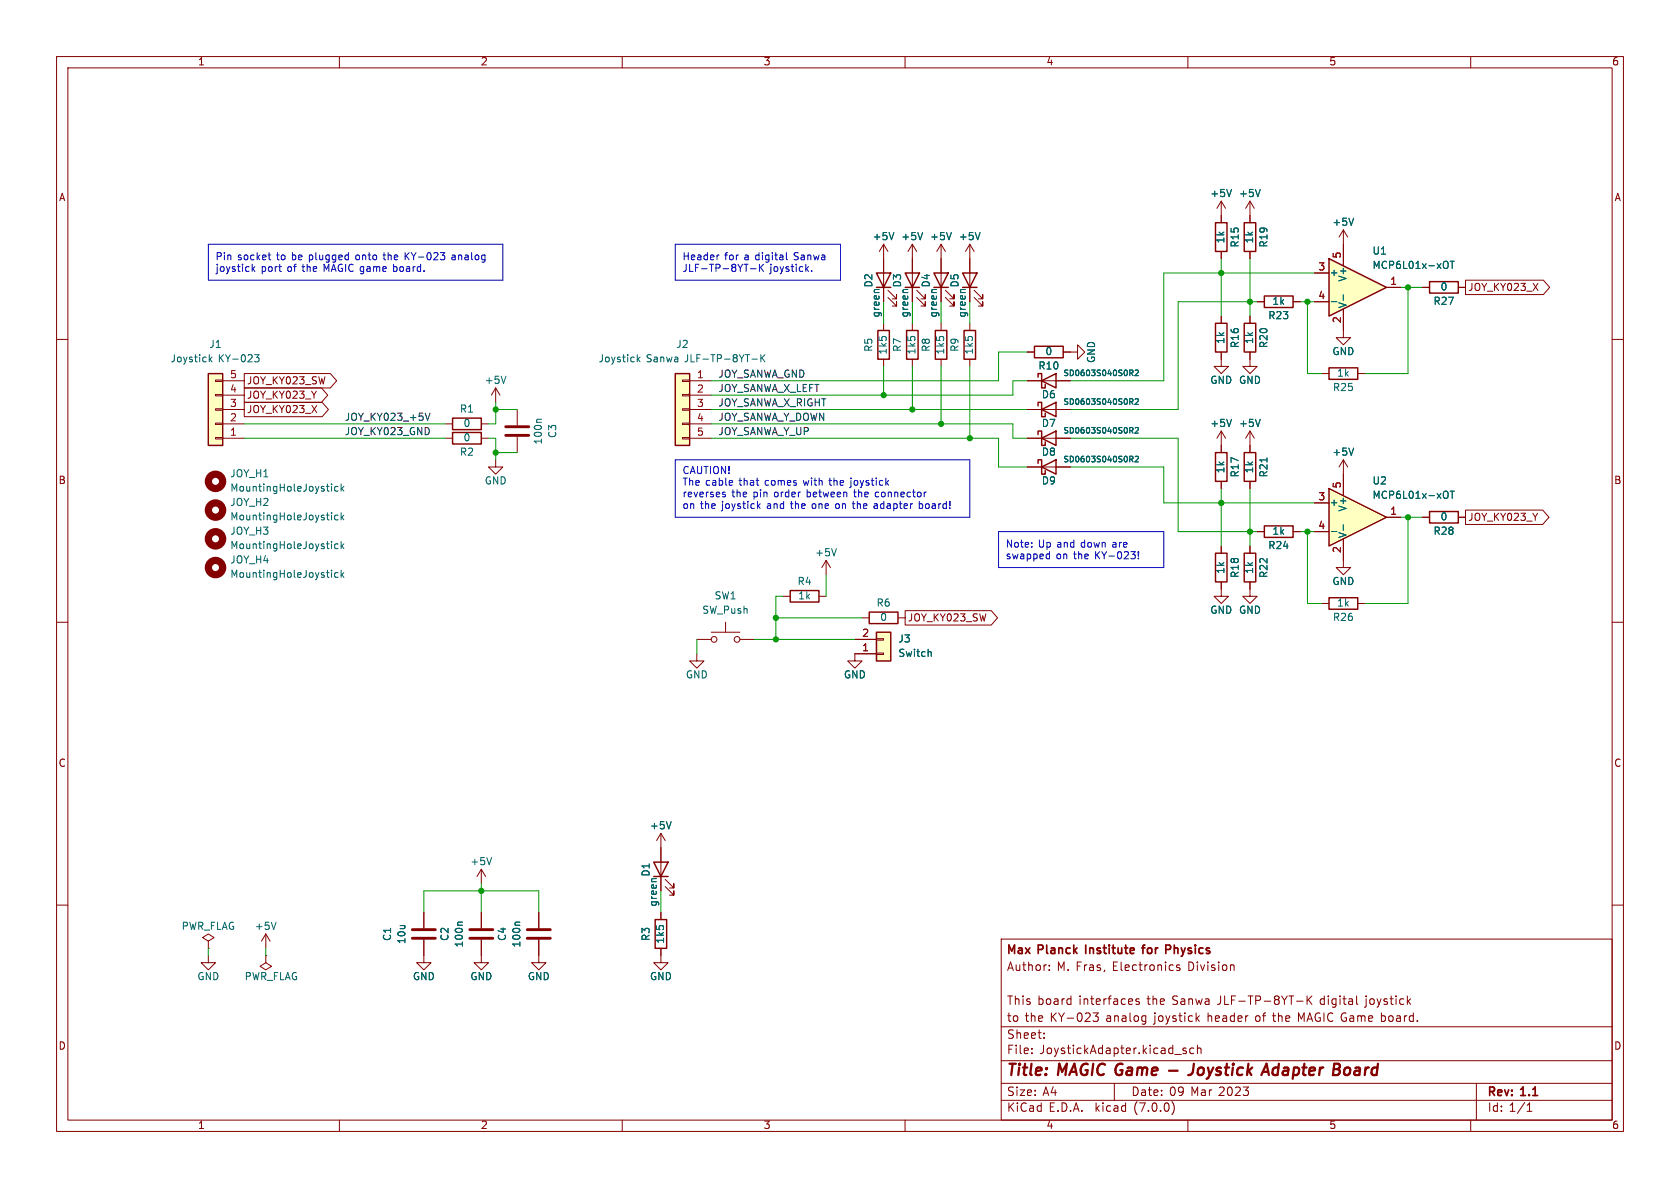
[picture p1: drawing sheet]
<svg xmlns="http://www.w3.org/2000/svg" width="297mm" height="210mm" viewBox="0 0 297 210" stroke-linecap="round" stroke-linejoin="round" font-family="sans-serif">
<g fill="none" stroke="#840000" stroke-width=".18">
<path d="M10 10h277v190h-277zM12 12h273v186h-273zM60 10v2M110 10v2M160 10v2M210 10v2M260 10v2M10 60h2M156.2 43.2v10.1M156.2 57.2v1.2M156.2 43.2l-.8 1.3M156.2 43.2l.8 1.3"/>
<path d="M157 52.6l1.5 1.5v-.8v.8h-.8M157 51.3l1.5 1.5v-.7v.7h-.8M161.3 43.2v10.1M161.3 57.2v1.2M161.3 43.2l-.8 1.3M161.3 43.2l.8 1.3M162.1 52.6l1.5 1.5v-.8v.8h-.8M162.1 51.3l1.5 1.5v-.7v.7h-.8M166.4 43.2v10.1M166.4 57.2v1.2M166.4 43.2l-.8 1.3M166.4 43.2l.7 1.3"/>
<path d="M167.1 52.6l1.6 1.5v-.8v.8h-.8M167.1 51.3l1.6 1.5v-.7v.7h-.8M171.4 43.2l-.7 1.3M171.4 43.2v10.1M171.4 57.2v1.2M171.4 43.2l.8 1.3M172.2 52.6l1.5 1.5v-.8v.8h-.7M172.2 51.3l1.5 1.5v-.7v.7h-.7M215.9 55.9v1.3M285 60h2M120.6 77.3h1.3v.3h-1.3zM120.6 74.8h1.3v.3h-1.3z"/>
<path d="M120.6 72.3h1.3v.2h-1.3zM120.6 69.7h1.3v.3h-1.3zM120.6 67.2h1.3v.2h-1.3zM121.9 67.3h3.8M121.9 69.9h3.8M121.9 72.4h3.8M121.9 74.9h3.8M121.9 77.5h3.8M156.2 63.5v1.3M161.3 63.5v1.3M166.4 63.5v1.3M171.4 63.5v1.3"/>
<path d="M181.6 62.2h1.3M188 62.2h1.2M215.9 62.2v2.6h1.3l-1.3 1.2-1.3-1.2h1.3M215.9 76.2v3.8M215.9 76.2l-.8 1.3M215.9 76.2l.8 1.3M221 63.5v1.3h1.2l-1.2 1.2-1.3-1.2h1.3M221 76.2l-.8 1.3M221 76.2v3.8M221 76.2l.7 1.3M87.6 81.3v1.3h1.3l-1.3 1.2-1.2-1.2h1.2M146 99.1l-.7 1.2"/>
<path d="M146 99.1v2.5M146 99.1l.8 1.2M181.6 82.6h7.6M215.9 85.1v1.3M215.9 96.5v1.3M221 85.1v1.3M221 96.5v1.3M222.2 94h1.3M228.6 94h1.3M251.5 91.4h1.2M257.8 91.4h1.3M10 110h2"/>
<path d="M123.2 115.6v1.2h1.3l-1.3 1.3-1.3-1.3h1.3M123.2 113h2.5M125.7 111.8h5.1M128.3 110v1.8M130.8 113h2.5M138.4 105.4h1.3M144.8 105.4h1.2M151.1 113h3.8M152.4 109.2h1.3M154.9 112.9h1.3v.3h-1.3zM154.9 115.4h1.3v.3h-1.3zM154.9 115.6h-3.8v1.2h1.3l-1.3 1.3-1.2-1.3h1.2"/>
<path d="M158.7 109.2h1.3M215.9 102.9v2.5h1.3l-1.3 1.3-1.3-1.3h1.3M221 102.9v2.5h1.2l-1.2 1.3-1.3-1.3h1.3M285 110h2M10 160h2M116.8 147.3v10.2M116.8 147.3l-.7 1.3M116.8 147.3l.8 1.3M117.6 156.7l1.5 1.5v-.7v.7h-.7M117.6 155.4l1.5 1.6v-.8v.8h-.7M285 160h2M36.8 168.9v1.3h1.3l-1.3 1.3-1.2-1.3h1.2"/>
<path d="M47 168.9v1.3l1 .6-1 .7-1-.7 1-.6M47 168.9h.1M47 165.1l-.8 1.3M47 165.1v2.5M47 165.1l.8 1.3M74.9 161.3v2.8M74.9 166.1v2.8M85.1 161.3v2.8M85.1 166.1v2.8M116.8 167.6v2.6h1.3l-1.3 1.3-1.2-1.3h1.2M116.8 161.3v1.3M177 166h108v32h-108z"/>
<path d="M185.5 171.4v.2M185.5 170.6v.2M193.2 179.1h1l-.5 .5 .4 .2v.6l-.2 .2-.6-.1M201.4 176.6h-.4l-.2 .2 .1 .2 .5 .1v.4h-.6M202.4 179.6h.2M202.6 179.6v1.2l-.2 .2M208.6 170.6h-.4l-.2 .2 .1 .2 .5 .1v.4h-.6M211.6 180l.4 .6M212 179.6l-.5 .5M218 170.6l.2 .2v.8M229.2 177h1.2M231.1 176.1v1.5"/>
<path d="M231.3 176.7l.6 .9M231.9 176.1l-.8 .8M239.8 176.1v1.2l.2 .3M248.9 177l.5 .6M249.4 176.6l-.6 .5M60 198v2M110 198v2M160 198v2M177 194.5h108M177 191.5h108M177 187.5h108M177 181.5h108"/>
<path d="M182.4 186.1v.2M182.4 185.3v.2M184.6 183.4v.2M184.6 182.6v.2M197 191.5v3M202.6 180.5l-.2 .1M207.2 194.8a1.74 1.74 0 0 1 0 2.2M209.7 185.3h-.4l-.2 .2 .1 .2 .5 .1v.4h-.6M210 198v2M211 185.3h-.4l-.3 .2v.5l.2 .2h.5M211.7 185.4l.2-.1h.4v1M211.7 184.8v1.5"/>
<path d="M260 198v2M261 191.5v6.5M270 196.5h.8M270 195.4l.4-.4v1.5"/>
<circle cx="126.2" cy="113" r=".51"/>
<circle cx="130.3" cy="113" r=".51"/>
</g>
<path d="M206.7 189.3h1.5M211.1 188l-.2 1.5a.74 .74 0 0 1-.8 .5M238.1 188.7l-.4 .4-.1 .6 .1 .2 .5 .1" fill="none" stroke="#840000" stroke-width=".4"/>
<path d="M201.8 167.6h.6M202.4 167.1l-.3 .2v1.3M206.1 167.1h.6l.3 .2-.2 .5h-.7" fill="none" stroke="#840000" stroke-width=".3"/>
<g fill="none" stroke="#840000" stroke-width=".25">
<path d="M154.9 48.3h2.6l-1.3 2.5zM154.9 50.8h2.6M155.2 58.4h2v5.1h-2zM160 48.3h2.6l-1.3 2.5zM160 50.8h2.6M160.3 58.4h2v5.1h-2zM165.1 48.3h2.5l-1.2 2.5zM165.1 50.8h2.5M165.4 58.4h2v5.1h-2zM170.2 48.3h2.5l-1.3 2.5zM170.2 50.8h2.5M170.4 58.4h2.1v5.1h-2.1z"/>
<path d="M214.9 57.2h2v5h-2zM119.4 66h2.5v12.7h-2.5zM182.9 61.2h5.1v2h-5.1zM183.5 81.9v-.6h.6v2.5h.7v-.6M184.1 82.6l2.6-1.3v2.5zM214.9 80h2v5.1h-2zM214.9 97.8h2v5.1h-2zM220 80h2v5.1h-2zM220 97.8h2v5.1h-2zM223.5 93h5.1v2h-5.1zM252.7 90.4h5.1v2.1h-5.1zM139.7 104.4h5.1v2h-5.1z"/>
<path d="M153.7 108.2h5v2h-5zM154.9 111.8h2.6v5h-2.6zM115.6 152.4h2.5l-1.3 2.5zM115.6 154.9h2.5M115.8 162.6h2.1v5h-2.1z"/>
</g>
<g fill="none" stroke="#840000" stroke-width="1.3">
<circle cx="38.1" cy="85.1" r="1.27"/>
<circle cx="38.1" cy="90.2" r="1.27"/>
<circle cx="38.1" cy="95.2" r="1.27"/>
<circle cx="38.1" cy="100.3" r="1.27"/>
</g>
<g fill="none" stroke="#006464" stroke-width=".18">
<path d="M158 41.1l-.4 1.3M163.1 41.1l-.4 1.3M168.2 41.1l-.4 1.3M173.3 41.1l-.5 1.3M112.8 63.5l.3 .5M113.1 63.1l-.4 .5M132.9 63.5h1M134.5 62.7v1.3M134.7 63.2l.5 .8M135.2 62.7l-.7 .7M217.7 74.1l-.4 1.3M222.8 74.1l-.4 1.3"/>
<path d="M58.6 85.6v.1M58.6 86v.8M58.6 90.6v.2M58.6 91.1v.8M58.6 95.7v.1M58.6 96.1v.9M59.8 96.2l-.4-.1-.2 .3 .1 .5h.5M59.8 86h-.4l-.2 .2 .1 .6h.5M59.8 91.1h-.4l-.2 .2 .1 .5h.5M60.3 85.6v1.2M60.3 90.6v1.3M60.3 95.7v1.3"/>
<path d="M60.4 96.5l.4 .5M60.4 86.3l.4 .5M60.4 91.4l.4 .5M60.8 96.1l-.5 .5M60.8 86l-.5 .5M60.8 91.1l-.5 .4M147.9 97l-.5 1.3M200 81.2l.3 .4M200.1 80.6l.2 .2-.2 .4M200.7 80.7l.4-.1 .2 .3-.7 .7h.7M58.6 100.8v.1M58.6 101.2v.9"/>
<path d="M59.8 101.3l-.4-.1-.2 .3 .1 .5h.5M60.3 100.8v1.3M60.4 101.6l.4 .5M60.8 101.2l-.5 .5M164.4 115.2l.2 .2v.6M118.7 145.2l-.5 1.3M48.8 163l-.4 1.3M81.7 163h-.6l-.2 .2"/>
</g>
<path d="M72.9 164.3h4.1M72.9 165.9h4.1M83.1 164.3h4M83.1 165.9h4" fill="none" stroke="#840000" stroke-width=".51"/>
<g fill="#ffffc2" stroke="#ffffc2" stroke-width=".18">
<path d="M119.4 66h2.5v12.7h-2.5z"/>
<path d="M154.9 111.8h2.6v5h-2.6z"/>
</g>
<path d="M234.9 86.4l10.2 5-10.2 5.1z" fill="#ffffc2"/>
<g fill="none" stroke="#840000" stroke-width=".25">
<path d="M223.5 52.3h5.1v2.1h-5.1zM252.7 49.8h5.1v2h-5.1zM36.8 66h2.6v12.7h-2.6zM80 76.5h5.1v2h-5.1zM80 73.9h5.1v2h-5.1zM183.5 76.8v-.6h.6v2.5h.7v-.6M183.5 71.8v-.7h.6v2.6h.7v-.7M183.5 66.7v-.7h.6v2.6h.7v-.7M184.1 77.5l2.6-1.3v2.5zM184.1 72.4l2.6-1.3v2.6zM184.1 67.3l2.6-1.3v2.6zM234.9 86.4l10.2 5-10.2 5.1z"/>
<path d="M234.9 105.7h5.1v2h-5.1z"/>
</g>
<g fill="none" stroke="#840000" stroke-width=".18">
<path d="M222.2 53.3h1.3M228.6 53.3h1.3M237.5 58.4v1.3h1.3l-1.3 1.3-1.3-1.3h1.3M251.5 50.8h1.2M257.8 50.8h1.3M38.1 67.2h1.3v.2h-1.3zM38.1 69.7h1.3v.3h-1.3zM38.1 72.3h1.3v.2h-1.3zM38.1 74.8h1.3v.3h-1.3zM38.1 77.3h1.3v.3h-1.3zM39.4 77.5h3.8M39.4 72.4h3.8"/>
<path d="M39.4 67.3h3.8M39.4 74.9h3.8M39.4 69.9h3.8M78.7 77.5h1.3M78.7 74.9h1.3M85.1 77.5h1.3M85.1 74.9h1.3M87.6 68.6l-.7 1.3M87.6 68.6v2.5M87.6 68.6l.8 1.3M91.4 72.4v2.8M91.4 77.2v2.8"/>
<path d="M181.6 77.5h7.6M181.6 72.4h7.6M181.6 67.3h7.6M189.2 62.2h1.3v-1.2l1.3 1.2-1.3 1.3v-1.3M232.4 88.9h2.5M232.4 94h2.5M237.5 95.3v5h1.3l-1.3 1.3-1.3-1.3h1.3M237.5 81.3v6.3M237.5 81.3l-.8 1.3M237.5 81.3l.8 1.3M245.1 91.4h2.5M233.7 106.7h1.2"/>
<path d="M240 106.7h1.3"/>
</g>
<g fill="none" stroke="#006464" stroke-width=".18">
<path d="M37.1 63.5l.4 .5M37.5 63.1l-.5 .5M45 62.7h.8l-.4 .5 .3 .1v.5l-.1 .2-.6-.2M89.4 66.5l-.4 1.3M95.7 74.1h-.6l-.2 .2M200 76.1l.3 .5M200 71l.3 .5M200 65.9l.3 .5M200.1 75.6l.2 .2-.2 .3M200.1 65.4l.2 .2-.2 .3M200.1 70.5l.2 .2-.2 .3M200.7 75.7l.4-.1 .2 .3-.7 .7h.7"/>
<path d="M200.7 65.5l.4-.1 .2 .3-.7 .7h.7M200.7 70.6l.4-.1 .2 .3-.7 .7h.7M239.3 79.2l-.4 1.3M235.4 94h.9M237.5 92.8v.9M255.8 86.9a.91 .91 0 0 1 0 1.1M256.4 86.8h.7M256.7 86.8v1.3"/>
</g>
<path d="M89.4 75.4h4.1M89.4 77h4.1" fill="none" stroke="#840000" stroke-width=".51"/>
<path d="M36.8 66h2.6v12.7h-2.6z" fill="#ffffc2" stroke="#ffffc2" stroke-width=".18"/>
<path d="M234.9 45.7l10.2 5.1-10.2 5.1z" fill="#ffffc2"/>
<path d="M214.9 39.4h2v5.1h-2zM220 39.4h2v5.1h-2zM220 57.2h2v5h-2zM234.9 45.7l10.2 5.1-10.2 5.1zM234.9 65h5.1v2.1h-5.1z" fill="none" stroke="#840000" stroke-width=".25"/>
<g fill="none" stroke="#840000" stroke-width=".18">
<path d="M215.9 35.6v3.8M215.9 35.6l-.8 1.2M215.9 35.6l.8 1.2M221 35.6v3.8M221 35.6l-.8 1.2M221 35.6l.7 1.2M156.2 45.7v2.6M156.2 50.8v2.5M161.3 45.7v2.6M161.3 50.8v2.5M166.4 45.7v2.6M166.4 50.8v2.5"/>
<path d="M171.4 45.7v2.6M171.4 50.8v2.5M215.9 44.5v1.2M215.9 55.9v1.3M221 44.5v1.2M221 55.9v1.3M222.2 53.3h1.3M228.6 53.3h1.3M232.4 48.3h2.5M232.4 53.3h2.5M237.5 40.6v6.4M237.5 54.6v3.8"/>
<path d="M237.5 40.6l-.8 1.3M237.5 40.6l.8 1.3M245.1 50.8h2.5M251.5 50.8h1.2M257.8 50.8h1.3M259.1 49.5h13.8l1.1 1.3-1.1 1.3h-13.8zM43.2 68.6h13.6l1.1 1.3-1.1 1.2h-13.6zM43.2 66h15.2l1.1 1.3-1.1 1.3h-15.2zM43.2 71.1h13.8l1.1 1.3-1.1 1.3h-13.8zM181.6 62.2h1.3M181.6 77.5h2.5M181.6 72.4h2.5"/>
<path d="M181.6 67.3h2.5M186.7 77.5h2.5M186.7 72.4h2.5M186.7 67.3h2.5M188 62.2h1.2M215.9 62.2v1.3M215.9 78.7v1.3M221 62.2v1.3M221 78.7v1.3M233.7 66h1.2M240 66h1.3M181.6 82.6h2.5"/>
<path d="M186.7 82.6h2.5M215.9 85.1v1.3M215.9 96.5v1.3M221 85.1v1.3M221 96.5v1.3M222.2 94h1.3M228.6 94h1.3M232.4 88.9h2.5M232.4 94h2.5M237.5 83.8v3.8M237.5 95.3v3.8M245.1 91.4h2.5"/>
<path d="M251.5 91.4h1.2M257.8 91.4h1.3M259.1 90.2h13.6l1.1 1.2-1.1 1.3h-13.6zM151.1 115.6h3.8M151.1 113h3.8M160 107.9h15.2l1.2 1.3-1.2 1.3h-15.2zM215.9 102.9v1.2M221 102.9v1.2M85.1 153.7l-.8 1.2M85.1 153.7v2.5M85.1 153.7l.8 1.2M116.8 149.9v2.5"/>
<path d="M116.8 154.9v2.6M36.8 166.4l1-.7-1-.6-1 .6 1 .7v1.2M36.8 167.6h.1M74.9 166.1v4.1h1.3l-1.3 1.3-1.2-1.3h1.2M74.9 161.3v2.8M85.1 166.1v4.1h1.3l-1.3 1.3-1.3-1.3h1.3M85.1 161.3v2.8M95.2 166.1v4.1h1.3l-1.3 1.3-1.2-1.3h1.2M95.2 161.3v2.8M116.8 161.3v1.3M116.8 167.6v1.3"/>
</g>
<g fill="none" stroke="#006464" stroke-width=".18">
<path d="M217.7 33.5l-.4 1.3M222.8 33.5l-.4 1.3M239.3 38.6l-.4 1.2M158 41.1l-.4 1.3M163.1 41.1l-.4 1.3M168.2 41.1l-.4 1.3M173.3 41.1l-.5 1.3M235.4 53.3h.9M237.5 52.1v1M255.8 46.2a.91 .91 0 0 1 0 1.2M256.4 46.2h.7M256.7 46.2v1.3"/>
<path d="M200 76.1l.3 .5M200 71l.3 .5M200 65.9l.3 .5M200.1 65.4l.2 .2-.2 .3M200.1 70.5l.2 .2-.2 .3M200.1 75.6l.2 .2-.2 .3M200.7 65.5l.4-.1 .2 .3-.7 .7h.7M200.7 70.6l.4-.1 .2 .3-.7 .7h.7M200.7 75.7l.4-.1 .2 .3-.7 .7h.7M217.7 74.1l-.4 1.3M222.8 74.1l-.4 1.3M239.3 79.2l-.4 1.3"/>
<path d="M200 81.2l.3 .4M200.1 80.6l.2 .2-.2 .4M200.7 80.7l.4-.1 .2 .3-.7 .7h.7M235.4 94h.9M237.5 92.8v.9M255.8 86.9a.91 .91 0 0 1 0 1.1M256.4 86.8h.7M256.7 86.8v1.3M164.4 115.2l.2 .2v.6M86.9 151.6l-.4 1.3M118.7 145.2l-.5 1.3M81.7 163h-.6l-.2 .2"/>
<path d="M91.9 163h-.7l-.1 .2"/>
</g>
<path d="M93.2 164.3h4.1M93.2 165.9h4.1" fill="none" stroke="#840000" stroke-width=".51"/>
<path d="M75.2 73l.4 1.3 .4-1.3" fill="none" stroke="#0f0f0f" stroke-width=".18"/>
<g fill="none" stroke="#0000c2" stroke-width=".18">
<path d="M36.8 43.2h52.1v6.3h-52.1zM44.6 46.7v1.3M44.7 47.5l.4 .5M45.1 47.1l-.5 .5M47.4 45.1h.5M47.6 45.9h.3M67.7 45.1h.5M71.6 44.7v1.2M72.3 44.7l-.7 .7M80.3 45.1h-.4M80.4 45.4h-.3l-.2 .2v.3h.5M119.4 43.2h29.2v6.3h-29.2z"/>
<path d="M127 45.1h.1M132.7 47.5h1M134.3 46.7v1.3M134.4 47.3l.6 .7M135 46.7l-.7 .7M139 44.7v1l.2 .2M142.6 47.5l.3 .5M142.9 47.1l-.4 .5M143.5 47.9v.1M119.4 81.3h52v10.1h-52zM127.9 87.4l.3 .1 .1 .2-.2 .1h-.3M127.9 87l.3 .1"/>
<path d="M134 89.4l.4 .5M134.4 89l-.5 .5M150.2 86.2h.1M154.9 89l-.3 .1M155 89.4h-.3l-.2 .2 .1 .2 .4 .1M162.5 89.8l.4 .1M162.5 88.6v1.3M162.9 89l-.4 .1M163.6 87h.1M176.5 94h29.2v6.3h-29.2zM185.4 97.9l.1 .1M185.5 97.5v1.3"/>
<path d="M185.5 98.7l-.3 .1M199.9 97.5h.8l-.4 .5M200.6 98.1l.1 .1-.1 .5M201.3 98.7v.1M201.3 97.5v.8"/>
</g>
<g fill="none" stroke="#009600" stroke-width=".18">
<path d="M156.2 53.3v3.9M161.3 53.3v3.9M166.4 53.3v3.9M171.4 53.3v3.9M215.9 45.7v10.2M221 45.7v10.2M222.2 53.3h-13.9v19.1h-19.1M229.9 53.3h2.5M231.1 53.3v12.7h2.6M232.4 48.3h-26.7v19h-16.5M247.6 50.8h3.9M248.9 50.8v15.2h-7.6"/>
<path d="M43.2 77.5h35.5M43.2 74.9h35.5M86.4 77.5h1.2v3.8M87.6 71.1v3.8h-1.2M87.6 72.4h3.8M125.7 77.5h50.8v5.1h5.1M125.7 74.9h53.4v2.6h2.5M125.7 72.4h55.9M156.2 64.8v5.1M161.3 64.8v7.6M166.4 64.8v10.1M171.4 64.8v12.7"/>
<path d="M181.6 62.2h-5.1v5.1h-50.8M181.6 67.3h-2.5v2.6h-53.4M189.2 77.5h19.1v16.5h13.9M87.6 80h3.8M189.2 82.6h16.5v6.3h26.7M215.9 86.4v10.1M221 86.4v10.1M229.9 94h2.5M231.1 94v12.7h2.6M247.6 91.4h3.9M248.9 91.4v15.3h-7.6M123.2 113v2.6"/>
<path d="M133.3 113h17.8M137.2 109.2h15.2M138.4 105.4h-1.2v7.6M146 101.6v3.8M85.1 156.2v5.1M116.8 157.5v3.8M36.8 167.6v1.3M47 167.6v1.3M74.9 161.3v-3.8h20.3v3.8"/>
</g>
<g fill="#009600" stroke="#009600" stroke-width=".18">
<circle cx="161.3" cy="72.4" r=".46"/>
<circle cx="171.4" cy="77.5" r=".46"/>
<circle cx="166.4" cy="74.9" r=".46"/>
<circle cx="248.9" cy="50.8" r=".46"/>
<circle cx="231.1" cy="53.3" r=".46"/>
<circle cx="221" cy="53.3" r=".46"/>
<circle cx="215.9" cy="48.3" r=".46"/>
<circle cx="137.2" cy="113" r=".46"/>
<circle cx="85.1" cy="157.5" r=".46"/>
<circle cx="87.6" cy="72.4" r=".46"/>
<circle cx="87.6" cy="80" r=".46"/>
<circle cx="231.1" cy="94" r=".46"/>
<circle cx="215.9" cy="88.9" r=".46"/>
<circle cx="248.9" cy="91.4" r=".46"/>
<circle cx="221" cy="94" r=".46"/>
<circle cx="156.2" cy="69.9" r=".46"/>
<circle cx="137.2" cy="109.2" r=".46"/>
</g>
<g font-size="2.8" fill="#840000">
<text x="178" y="190.8">Title:</text>
<text x="187.1" y="190.8">MAGIC Game</text>
<text x="212.2" y="190.8">Joystick</text>
<text x="225.8" y="190.8">Adapter</text>
<text x="238.8" y="190.8">Board</text>
</g>
<g font-size="2.1" fill="#840000">
<text x="178" y="169.1">Max</text>
<text x="178" y="171.9">Author:</text>
<text x="183.6" y="169.1">Planck</text>
<text x="186.8" y="171.9">M. Fras,</text>
<text x="192.5" y="169.1">Institute</text>
<text x="196.7" y="171.9">Electronics</text>
<text x="203.1" y="169.1">for</text>
<text x="207.5" y="169.1">Physics</text>
<text x="210.1" y="171.9">Division</text>
<text x="178" y="177.9">This</text>
<text x="183.4" y="177.9">board</text>
<text x="190.7" y="177.9">interfaces</text>
<text x="202.9" y="177.9">the</text>
<text x="207.4" y="177.9">Sanwa</text>
<text x="215.4" y="177.9">JLF-TP-8YT-K</text>
<text x="233.6" y="177.9">digital</text>
<text x="241.7" y="177.9">joystick</text>
<text x="178" y="183.9">Sheet:</text>
<text x="178" y="180.9">to the</text>
<text x="185.7" y="180.9">KY-023</text>
<text x="195.6" y="180.9">analog</text>
<text x="204.1" y="180.9">joystick</text>
<text x="213.6" y="180.9">header</text>
<text x="222.2" y="180.9">of the</text>
<text x="229.8" y="180.9">MAGIC Game board.</text>
<text x="178" y="186.6">File:</text>
<text x="183.8" y="186.6">JoystickAdapter.kicad_sch</text>
<text x="178" y="196.8">KiCad</text>
<text x="178" y="194">Size:</text>
<text x="184.3" y="194">A4</text>
<text x="185.4" y="196.8">E.D.A.</text>
<text x="193.7" y="196.8">kicad</text>
<text x="200" y="194">Date:</text>
<text x="200.6" y="196.8">(7.0.0)</text>
<text x="206.7" y="194">09</text>
<text x="210.5" y="194">Mar 2023</text>
<text x="263" y="194.2">Rev:</text>
<text x="263" y="196.8">Id: 1/1</text>
<text x="269" y="194.2">1.1</text>
</g>
<g font-size="1.8" fill="#840000">
<text x="35" y="11.8">1</text>
<text x="85" y="11.8">2</text>
<text x="135" y="11.8">3</text>
<text x="185" y="11.8">4</text>
<text x="235" y="11.8">5</text>
<text x="285" y="11.8">6</text>
<text x="10.4" y="35.8">A</text>
<text x="285.4" y="35.8">A</text>
<text x="259.6" y="51.7">JOY_KY023_X</text>
<text x="43.7" y="70.8">JOY_KY023_Y</text>
<text x="43.7" y="68.2">JOY_KY023_SW</text>
<text x="43.7" y="73.3">JOY_KY023_X</text>
<text x="10.3" y="85.8">B</text>
<text x="285.3" y="85.8">B</text>
<text x="259.6" y="92.4">JOY_KY023_Y</text>
<text x="160.5" y="110.1">JOY_KY023_SW</text>
<text x="10.3" y="135.8">C</text>
<text x="285.3" y="135.8">C</text>
<text x="10.3" y="185.8">D</text>
<text x="285.3" y="185.8">D</text>
<text x="35" y="199.8">1</text>
<text x="85" y="199.8">2</text>
<text x="135" y="199.8">3</text>
<text x="185" y="199.8">4</text>
<text x="235" y="199.8">5</text>
<text x="285" y="199.8">6</text>
</g>
<g font-size="1.8" fill="#006464">
<text x="213.9" y="35.1">+5V</text>
<text x="219" y="35.1">+5V</text>
<text x="235.5" y="40.2">+5V</text>
<text x="154.2" y="42.7">+5V</text>
<text x="159.3" y="42.7">+5V</text>
<text x="164.4" y="42.7">+5V</text>
<text x="169.5" y="42.7">+5V</text>
<text x="216.7" y="43.1" transform="rotate(-90 216.7 43.1)">1k</text>
<text x="219.3" y="43.8" transform="rotate(-90 219.3 43.8)">R15</text>
<text x="221.8" y="43.1" transform="rotate(-90 221.8 43.1)">1k</text>
<text x="224.3" y="43.8" transform="rotate(-90 224.3 43.8)">R19</text>
<text x="242.6" y="45.3">U1</text>
<text x="242.6" y="47.8">MCP6L01x-xOT</text>
<text x="154.5" y="50.9" transform="rotate(-90 154.5 50.9)">D2</text>
<text x="159.6" y="50.9" transform="rotate(-90 159.6 50.9)">D3</text>
<text x="164.7" y="50.9" transform="rotate(-90 164.7 50.9)">D4</text>
<text x="169.7" y="50.9" transform="rotate(-90 169.7 50.9)">D5</text>
<text x="235.1" y="49.1">+</text>
<text x="238.3" y="49.9" transform="rotate(-90 238.3 49.9)">V+</text>
<text x="254.6" y="51.6">0</text>
<text x="155.8" y="56.2" transform="rotate(-90 155.8 56.2)">green</text>
<text x="160.8" y="56.2" transform="rotate(-90 160.8 56.2)">green</text>
<text x="165.9" y="56.2" transform="rotate(-90 165.9 56.2)">green</text>
<text x="171" y="56.2" transform="rotate(-90 171 56.2)">green</text>
<text x="224.2" y="56.7">R23</text>
<text x="224.9" y="54.2">1k</text>
<text x="238.3" y="54.5" transform="rotate(-90 238.3 54.5)">V-</text>
<text x="253.4" y="54.2">R27</text>
<text x="30.1" y="64.3">Joystick</text>
<text x="36.9" y="61.8">J1</text>
<text x="38.5" y="64.3">KY-023</text>
<text x="105.8" y="64.3">Joystick</text>
<text x="114.2" y="64.3">Sanwa</text>
<text x="119.5" y="61.8">J2</text>
<text x="121.1" y="64.3">JLF-TP-8YT-K</text>
<text x="154.5" y="62.3" transform="rotate(-90 154.5 62.3)">R5</text>
<text x="157" y="62.7" transform="rotate(-90 157 62.7)">1k5</text>
<text x="159.6" y="62.3" transform="rotate(-90 159.6 62.3)">R7</text>
<text x="162.1" y="62.7" transform="rotate(-90 162.1 62.7)">1k5</text>
<text x="164.7" y="62.3" transform="rotate(-90 164.7 62.3)">R8</text>
<text x="167.2" y="62.7" transform="rotate(-90 167.2 62.7)">1k5</text>
<text x="169.7" y="62.3" transform="rotate(-90 169.7 62.3)">R9</text>
<text x="172.3" y="62.7" transform="rotate(-90 172.3 62.7)">1k5</text>
<text x="183.5" y="65.6">R10</text>
<text x="184.8" y="63.1">0</text>
<text x="193.9" y="64.2" transform="rotate(-90 193.9 64.2)">GND</text>
<text x="216.7" y="60.9" transform="rotate(-90 216.7 60.9)">1k</text>
<text x="219.3" y="61.6" transform="rotate(-90 219.3 61.6)">R16</text>
<text x="221.8" y="60.9" transform="rotate(-90 221.8 60.9)">1k</text>
<text x="224.3" y="61.6" transform="rotate(-90 224.3 61.6)">R20</text>
<text x="235.5" y="63.1">GND</text>
<text x="85.6" y="68.1">+5V</text>
<text x="184.1" y="70.7">D6</text>
<text x="213.9" y="68.1">GND GND</text>
<text x="235.6" y="69.4">R25</text>
<text x="236.3" y="66.9">1k</text>
<text x="81.2" y="73.2">R1</text>
<text x="81.9" y="75.8">0</text>
<text x="98.6" y="77.5" transform="rotate(-90 98.6 77.5)">C3</text>
<text x="184.1" y="75.8">D7</text>
<text x="213.9" y="75.8">+5V</text>
<text x="219" y="75.8">+5V</text>
<text x="81.2" y="80.8">R2</text>
<text x="81.9" y="78.3">0</text>
<text x="96.1" y="78.7" transform="rotate(-90 96.1 78.7)">100n</text>
<text x="184.1" y="80.8">D8</text>
<text x="216.7" y="83.7" transform="rotate(-90 216.7 83.7)">1k</text>
<text x="221.8" y="83.7" transform="rotate(-90 221.8 83.7)">1k</text>
<text x="235.5" y="80.8">+5V</text>
<text x="40.6" y="84.6">JOY_H1</text>
<text x="40.6" y="87.2">MountingHoleJoystick</text>
<text x="40.6" y="89.7">JOY_H2</text>
<text x="85.6" y="85.9">GND</text>
<text x="184.1" y="85.9">D9</text>
<text x="219.3" y="84.5" transform="rotate(-90 219.3 84.5)">R17</text>
<text x="224.3" y="84.5" transform="rotate(-90 224.3 84.5)">R21</text>
<text x="235.1" y="89.7">+</text>
<text x="242.6" y="85.9">U2</text>
<text x="242.6" y="88.5">MCP6L01x-xOT</text>
<text x="40.6" y="94.8">JOY_H3</text>
<text x="40.6" y="92.3">MountingHoleJoystick</text>
<text x="224.9" y="94.8">1k</text>
<text x="238.3" y="95.1" transform="rotate(-90 238.3 95.1)">V-</text>
<text x="238.3" y="90.5" transform="rotate(-90 238.3 90.5)">V+</text>
<text x="253.4" y="94.8">R28</text>
<text x="254.6" y="92.3">0</text>
<text x="40.6" y="97.3">MountingHoleJoystick</text>
<text x="40.6" y="99.9">JOY_H4</text>
<text x="144.1" y="98.6">+5V</text>
<text x="216.7" y="101.5" transform="rotate(-90 216.7 101.5)">1k</text>
<text x="221.8" y="101.5" transform="rotate(-90 221.8 101.5)">1k</text>
<text x="224.2" y="97.3">R24</text>
<text x="40.6" y="102.4">MountingHoleJoystick</text>
<text x="126.3" y="106.2">SW1</text>
<text x="140.9" y="103.7">R4</text>
<text x="141.1" y="106.2">1k</text>
<text x="154.9" y="107.5">R6</text>
<text x="219.3" y="102.2" transform="rotate(-90 219.3 102.2)">R18</text>
<text x="224.3" y="102.2" transform="rotate(-90 224.3 102.2)">R22</text>
<text x="235.5" y="103.7">GND</text>
<text x="236.3" y="107.5">1k</text>
<text x="124.1" y="108.8">SW_Push</text>
<text x="155.5" y="110">0</text>
<text x="158.8" y="113.9">J3</text>
<text x="213.9" y="108.8">GND GND</text>
<text x="235.6" y="110">R26</text>
<text x="158.8" y="116.4">Switch</text>
<text x="121.2" y="120.2">GND</text>
<text x="149.1" y="120.2">GND</text>
<text x="114.8" y="146.9">+5V</text>
<text x="83.1" y="153.2">+5V</text>
<text x="115.1" y="155" transform="rotate(-90 115.1 155)">D1</text>
<text x="116.4" y="160.3" transform="rotate(-90 116.4 160.3)">green</text>
<text x="32" y="164.7">PWR_FLAG</text>
<text x="45" y="164.7">+5V</text>
<text x="69.4" y="166.4" transform="rotate(-90 69.4 166.4)">C1</text>
<text x="71.9" y="166.9" transform="rotate(-90 71.9 166.9)">10u</text>
<text x="79.6" y="166.4" transform="rotate(-90 79.6 166.4)">C2</text>
<text x="82.1" y="167.6" transform="rotate(-90 82.1 167.6)">100n</text>
<text x="89.7" y="166.4" transform="rotate(-90 89.7 166.4)">C4</text>
<text x="92.3" y="167.6" transform="rotate(-90 92.3 167.6)">100n</text>
<text x="115.1" y="166.4" transform="rotate(-90 115.1 166.4)">R3</text>
<text x="117.7" y="166.9" transform="rotate(-90 117.7 166.9)">1k5</text>
<text x="34.8" y="173.5">GND</text>
<text x="43.2" y="173.5">PWR_FLAG</text>
<text x="72.9" y="173.5">GND</text>
<text x="83.1" y="173.5">GND</text>
<text x="93.3" y="173.5">GND</text>
<text x="114.8" y="173.5">GND</text>
</g>
<g font-size="1.8" fill="#0000c2">
<text x="38.1" y="46.2">Pin</text>
<text x="42" y="46.2">socket</text>
<text x="49" y="46.2">to</text>
<text x="51.8" y="46.2">be plugged</text>
<text x="63.3" y="46.2">onto</text>
<text x="68.3" y="46.2">the</text>
<text x="72.2" y="46.2">KY-023</text>
<text x="80.7" y="46.2">analog</text>
<text x="120.6" y="46.2">Header</text>
<text x="128.1" y="46.2">for</text>
<text x="131.7" y="46.2">a digital</text>
<text x="140.7" y="46.2">Sanwa</text>
<text x="38.1" y="48.3">joystick</text>
<text x="46.2" y="48.3">port</text>
<text x="50.9" y="48.3">of</text>
<text x="53.6" y="48.3">the</text>
<text x="57.5" y="48.3">MAGIC game</text>
<text x="70" y="48.3">board.</text>
<text x="120.6" y="48.3">JLF-TP-8YT-K</text>
<text x="136.1" y="48.3">joystick.</text>
<text x="120.6" y="84">CAUTION!</text>
<text x="120.6" y="86.1">The cable</text>
<text x="120.6" y="88.1">reverses</text>
<text x="129.4" y="88.1">the</text>
<text x="130.8" y="86.1">that</text>
<text x="133.3" y="88.1">pin</text>
<text x="135.4" y="86.1">comes</text>
<text x="137" y="88.1">order</text>
<text x="142.3" y="86.1">with</text>
<text x="142.9" y="88.1">between</text>
<text x="147" y="86.1">the</text>
<text x="150.9" y="86.1">joystick</text>
<text x="151.4" y="88.1">the</text>
<text x="155.3" y="88.1">connector</text>
<text x="120.6" y="90.2">on the</text>
<text x="127.7" y="90.2">joystick</text>
<text x="135.8" y="90.2">and</text>
<text x="140.1" y="90.2">the</text>
<text x="144" y="90.2">one</text>
<text x="148.2" y="90.2">on the</text>
<text x="155.3" y="90.2">adapter</text>
<text x="163.4" y="90.2">board!</text>
<text x="177.8" y="97">Note:</text>
<text x="177.8" y="99.1">swapped</text>
<text x="183.6" y="97">Up and</text>
<text x="186.7" y="99.1">on the</text>
<text x="191.3" y="97">down</text>
<text x="193.8" y="99.1">KY-023!</text>
<text x="197" y="97">are</text>
</g>
<g font-size="1.8" fill="#a90000">
<text x="237.2" y="45.8" transform="rotate(-90 237.2 45.8)">5</text>
<text x="233" y="48">3</text>
<text x="233" y="53.1">4</text>
<text x="245.7" y="50.5">1</text>
<text x="237.2" y="57.2" transform="rotate(-90 237.2 57.2)">2</text>
<text x="40.6" y="69.6">4</text>
<text x="40.6" y="67.1">5</text>
<text x="123.2" y="67.1">1</text>
<text x="123.2" y="69.6">2</text>
<text x="40.6" y="77.2">1</text>
<text x="40.6" y="74.7">2</text>
<text x="40.6" y="72.1">3</text>
<text x="123.2" y="72.1">3</text>
<text x="123.2" y="74.7">4</text>
<text x="123.2" y="77.2">5</text>
<text x="233" y="88.6">3</text>
<text x="237.2" y="86.4" transform="rotate(-90 237.2 86.4)">5</text>
<text x="233" y="93.7">4</text>
<text x="245.7" y="91.2">1</text>
<text x="237.2" y="97.8" transform="rotate(-90 237.2 97.8)">2</text>
<text x="152.4" y="112.8">2</text>
<text x="152.4" y="115.3">1</text>
</g>
<g font-size="1.8" fill="#0f0f0f">
<text x="127" y="67">JOY_SANWA_GND</text>
<text x="127" y="69.5">JOY_SANWA_X_LEFT</text>
<text x="61" y="74.6">JOY_KY023_+5V</text>
<text x="61" y="77.1">JOY_KY023_GND</text>
<text x="127" y="72">JOY_SANWA_X_RIGHT</text>
<text x="127" y="74.6">JOY_SANWA_Y_DOWN</text>
<text x="127" y="77.1">JOY_SANWA_Y_UP</text>
</g>
<g font-size="1.4" fill="#006464">
<text x="187.9" y="71.8">SD0603S040S0R2</text>
<text x="187.9" y="66.7">SD0603S040S0R2</text>
<text x="187.9" y="76.9">SD0603S040S0R2</text>
<text x="187.9" y="82">SD0603S040S0R2</text>
</g>
</svg>
